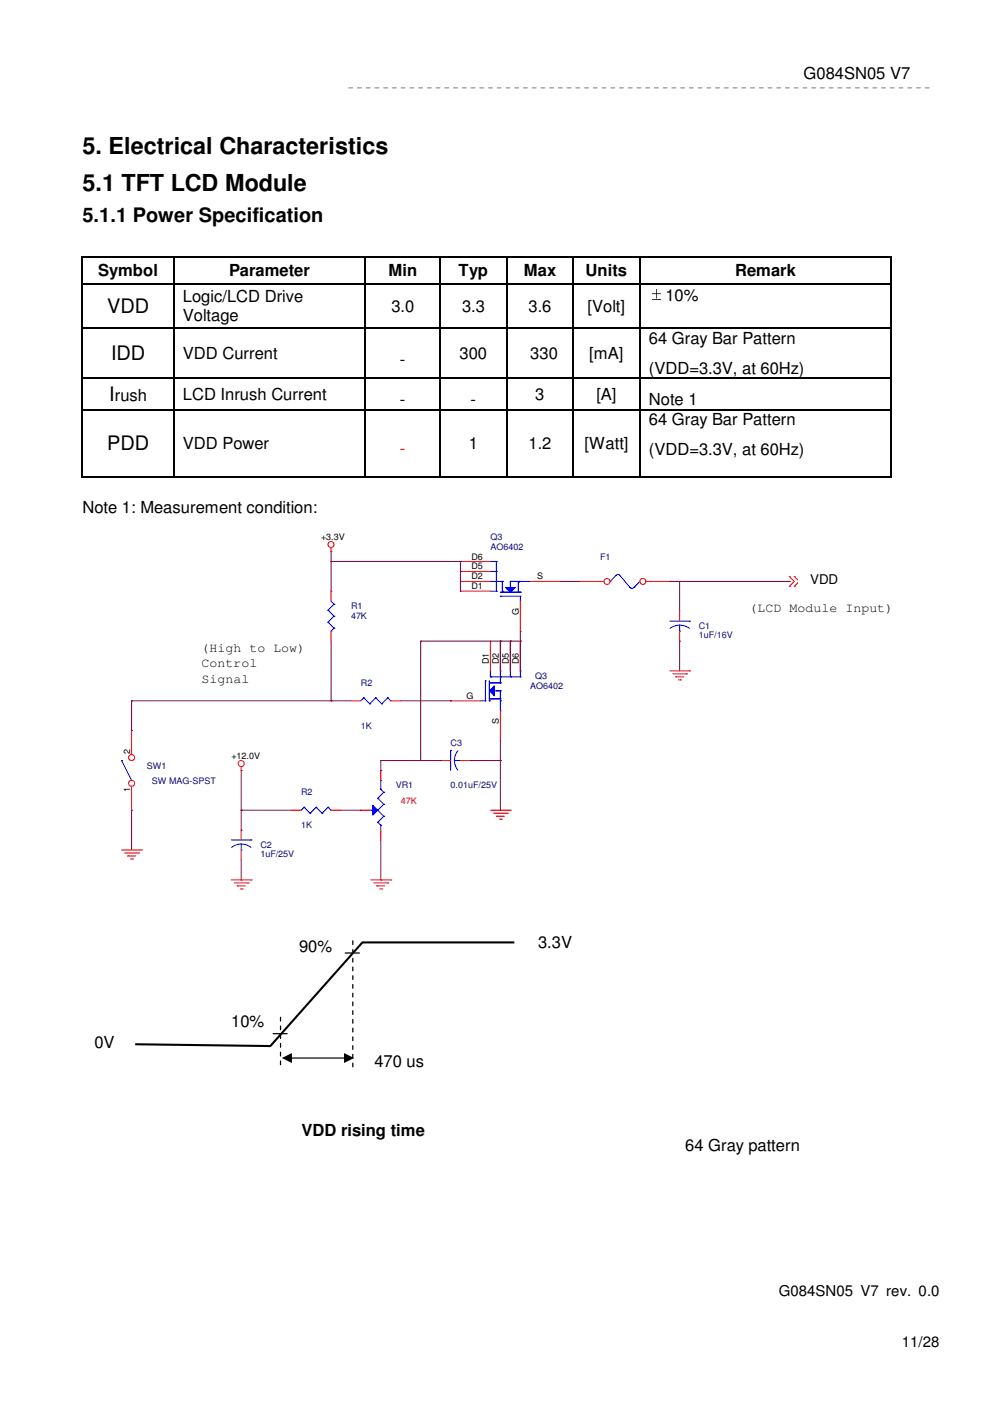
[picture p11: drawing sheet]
<svg xmlns="http://www.w3.org/2000/svg" width="210mm" height="297mm" viewBox="0 0 210 297" stroke-linecap="round" stroke-linejoin="round" font-family="sans-serif">
<path d="M74 18.6h123.4" fill="none" stroke="#969696" stroke-width=".26" stroke-dasharray=".8 1.1"/>
<g fill="#000">
<path d="M17.4 54.4h.2v.2h-.2zM36.7 54.4h.3v.2h-.3zM77.3 54.4h.3v.2h-.3zM93.2 54.4h.3v.2h-.3zM107.3 54.4h.3v.2h-.3zM121.4 54.4h.3v.2h-.3zM135.6 54.4h.2v.2h-.2zM188.8 54.4h.3v.2h-.3zM17.4 60h.2v.3h-.2zM17.4 69.5h.2v.2h-.2zM36.7 60h.3v.3h-.3zM36.7 69.5h.3v.2h-.3z"/>
<path d="M77.3 60h.3v.3h-.3zM77.3 69.5h.3v.2h-.3zM93.2 60h.3v.3h-.3zM93.2 69.5h.3v.2h-.3zM107.3 60h.3v.3h-.3zM107.3 69.5h.3v.2h-.3zM121.4 60h.3v.3h-.3zM121.4 69.5h.3v.2h-.3zM135.6 60h.2v.3h-.2zM135.6 69.5h.2v.2h-.2zM188.8 60h.3v.3h-.3zM188.8 69.5h.3v.2h-.3z"/>
<path d="M17.4 80.1h.2v.2h-.2zM17.4 86.7h.2v.3h-.2zM36.7 80.1h.3v.2h-.3zM36.7 86.7h.3v.3h-.3zM77.3 80.1h.3v.2h-.3zM77.3 86.7h.3v.3h-.3zM93.2 80.1h.3v.2h-.3zM93.2 86.7h.3v.3h-.3zM107.3 80.1h.3v.2h-.3zM107.3 86.7h.3v.3h-.3zM121.4 80.1h.3v.2h-.3zM121.4 86.7h.3v.3h-.3z"/>
<path d="M135.6 80.1h.2v.2h-.2zM135.6 86.7h.2v.3h-.2zM188.8 80.1h.3v.2h-.3zM188.8 86.7h.3v.3h-.3zM17.4 100.9h.2v.3h-.2zM36.7 100.9h.3v.3h-.3zM77.3 100.9h.3v.3h-.3zM93.2 100.9h.3v.3h-.3zM107.3 100.9h.3v.3h-.3zM121.4 100.9h.3v.3h-.3zM135.6 100.9h.2v.3h-.2zM188.8 100.9h.3v.3h-.3z"/>
</g>
<g fill="none" stroke="#000" stroke-width=".25">
<path d="M17.5 54.6v5.4M17.6 54.5h19.1M36.9 54.6v5.4M37 54.5h40.3M77.5 54.6v5.4M77.6 54.5h15.6M93.3 54.6v5.4M93.5 54.5h13.8M107.4 54.6v5.4M107.6 54.5h13.8M121.5 54.6v5.4M121.7 54.5h13.9"/>
<path d="M135.7 54.6v5.4M135.8 54.5h53M188.9 54.6v5.4M17.5 60.3v9.2M17.5 69.7v10.4M17.6 60.2h19.1M17.6 69.6h19.1M36.9 60.3v9.2M36.9 69.7v10.4M37 60.2h40.3M37 69.6h40.3M77.5 60.3v9.2"/>
<path d="M77.5 69.7v10.4M77.6 60.2h15.6M77.6 69.6h15.6M93.3 60.3v9.2M93.3 69.7v10.4M93.5 60.2h13.8M93.5 69.6h13.8M107.4 60.3v9.2M107.4 69.7v10.4M107.6 60.2h13.8M107.6 69.6h13.8M121.5 60.3v9.2"/>
<path d="M121.5 69.7v10.4M121.7 60.2h13.9M121.7 69.6h13.9M135.7 60.3v9.2M135.7 69.7v10.4M135.8 60.2h53M135.8 69.6h53M188.9 60.3v9.2M188.9 69.7v10.4M17.5 80.3v6.4M17.5 87v13.9M17.6 80.2h19.1"/>
<path d="M17.6 86.8h19.1M36.9 80.3v6.4M36.9 87v13.9M37 80.2h40.3M37 86.8h40.3M77.5 80.3v6.4M77.5 87v13.9M77.6 80.2h15.6M77.6 86.8h15.6M93.3 80.3v6.4M93.3 87v13.9M93.5 80.2h13.8"/>
<path d="M93.5 86.8h13.8M107.4 80.3v6.4M107.4 87v13.9M107.6 80.2h13.8M107.6 86.8h13.8M121.5 80.3v6.4M121.5 87v13.9M121.7 80.2h13.9M121.7 86.8h13.9M135.7 80.3v6.4M135.7 87v13.9M135.8 80.2h53"/>
<path d="M135.8 86.8h53M188.9 80.3v6.4M188.9 87v13.9M17.6 101h19.1M37 101h40.3M77.6 101h15.6M93.5 101h13.8M107.6 101h13.8M121.7 101h13.9M135.8 101h53"/>
</g>
<path d="M103.8 146.5l1-1.1v2.1z" fill="#00f"/>
<g fill="none" stroke="#00f" stroke-width=".21">
<path d="M101.9 148.6h1M102.9 148.6h.1M102.9 144.4h.1M102.9 144.4v4.2M103.8 146.5l1-1.1v2.1zM103.8 148.6h.1M103.8 144.8h.1M103.8 144.4v4.2M103.8 144.8h2.3M103.8 148.2h2.3M104 144.8h.1M104 143.5h.1"/>
<path d="M104 143.5h6.3M104 142.2v1.3M104.8 146.5h1.3M105.9 148.2h.1M106.1 144.8h.1M106.1 146.5h.1M106.1 148.6h.1M106.1 148.2h.1M106.1 150.7h.1M106.1 142.2h.1M106.1 143.5h.1M106.1 142.2v2.6"/>
<path d="M106.1 146.5v4.2M108.2 143.5h.1M108.2 142.2v1.3M110.3 143.5h.1M110.3 142.2h.1M110.3 142.2v1.3"/>
</g>
<path d="M104 135.9v6.3M106.1 135.9v6.3M108.2 135.9v6.3M110.3 135.9v6.3M95.5 148.6h6.4M106.1 150.7v6.3" fill="none" stroke="#f00" stroke-width=".21"/>
<path d="M107.1 124.5h2.2l-1.1 1.1z" fill="#00f"/>
<g fill="none" stroke="#00f" stroke-width=".21">
<path d="M104 119h.1M104 119h1.2M105.2 119h.1M105.2 119v6.3M104 123.3h.1M104 123.3h2.5M104 121.2h1.2M104 125.3h1.2M105.2 121.2h.1M105.2 125.3h.1M105.2 123.3h.1M106.1 126.4h.1"/>
<path d="M106.1 125.6h4.2M106.1 126.4h4.2M106.5 123.3h.1M106.5 125.3h.1M106.5 125.6h.1M106.5 123.3v2.3M107.1 124.5h2.2l-1.1 1.1zM108.2 123.3h.1M108.2 123.3h4.2M108.2 123.3v1.2M109.9 123.5h.1M109.9 123.3h.1"/>
<path d="M109.9 123.3v2.3M110.3 125.6h.1M110.3 123.3h.1M110.3 126.4h.1M110.3 126.4v1.1M112.4 123.3h.1M129.3 123.3h.1M130.6 122l-1.3 1.3M130.6 122l.4-.2 .4 .2M131.4 122l2.2 2.5M133.5 124.5l.5 .3 .5-.3M133.6 124.5h.1"/>
<path d="M134.4 124.5h.1M135.7 123.3l-1.3 1.2M142 131.7h4.2M144.1 133.8h.1M144.1 132.5l.9 .2 1.2 .5M144.1 132.5l-.9 .2-1.1 .5M144.1 132.5v1.3M146.2 131.7h.1M95.5 159.1h.1M95.5 159.1v4.3M97.1 159.2l-.6 1.2-.1 .8M49 178.1h4.3"/>
<path d="M51.1 178.9l.9 .2 1.2 .6M51.1 178.9l-1.2 .3-.8 .5M51.1 178.9v1.3M53.3 178.1h.1M96.4 161.2l.2 1.3 .5 .8M96.4 161.2h1.2M97.6 161.2h.1M51.1 180.2h.1"/>
</g>
<path d="M97.6 119h6.4M97.6 123.3h6.4M97.6 125.3h6.4M97.6 121.2h6.4M110.3 127.5v6.3M112.4 123.3h6.4M144.1 129.6v2.1M144.1 133.8v2.1M51.1 176v2.1M93.4 161.2h2.1M97.6 161.2h2.1M51.1 180.2v2.1" fill="none" stroke="#f00" stroke-width=".21"/>
<circle cx="136.3" cy="123.3" r=".63" fill="#fff"/>
<g fill="none" stroke="#f00" stroke-width=".21">
<path d="M136.9 123.3h5.1"/>
<circle cx="136.3" cy="123.3" r=".63"/>
</g>
<circle cx="128.7" cy="123.3" r=".63" fill="#fff"/>
<g fill="none" stroke="#f00" stroke-width=".21">
<path d="M123 123.3h5.1"/>
<circle cx="128.7" cy="123.3" r=".63"/>
</g>
<path d="M79 170.7l1.1 1.1-1.1 1z" fill="#00f"/>
<g fill="none" stroke="#00f" stroke-width=".21">
<path d="M25.8 161.2h.1M25.8 161.2l2.1 4.2M78.6 171.8h.1M78.6 171.8h.4M79 170.7l1.1 1.1-1.1 1zM80.1 174.3h.1M80.1 171.8h.1M80.1 169.2h.1M80.1 174.3l.6 .7M80.1 171.8l1.3 1.3M80.1 169.2l1.3 1.3M80.7 175h.1"/>
<path d="M80.7 167.3h.1M80.7 165.4h.1M80.7 165.4v1.9M80.7 175v1M80.7 167.3l.7 .7M81.4 173.1h.1M81.4 170.5h.1M81.4 168h.1M81.4 173.1l-1.3 1.2M81.4 170.5l-1.3 1.3M81.4 168l-1.3 1.2"/>
</g>
<g fill="none" stroke="#f00" stroke-width=".21">
<path d="M167.3 122.2h.1M167.3 124.3h.1M167.3 122.2l1.1 1.1-1.1 1M168.4 122.2h.1M168.4 124.3h.1M168.4 122.2l1.1 1.1-1.1 1M142 142.2h4.2M142.7 142.9h2.9M143.3 143.5h.1M143.3 143.5h1.6M143.9 144.1h.4M144.3 144.1h.1"/>
<path d="M145.6 142.9h.1M146.2 142.2h.1M51.1 163.4h.1M51.1 162.5v.9M76.5 171.8h2.1M80.7 163.4v2M80.7 176v2.1M104 171.8h4.2M104.6 172.4h3M105.2 173.1h.1M105.2 173.1h1.7M105.9 173.7h.4"/>
<path d="M106.3 173.7h.1M107.6 172.4h.1M108.2 171.8h.1M49 186.6h4.3M49.7 187.2h2.9M50.3 187.8h.1M50.3 187.8h1.7M50.9 188.5h.4M51.3 188.5h.1M52.6 187.2h.1M53.3 186.6h.1M78.6 186.6h4.2"/>
<path d="M79.2 187.2h3M79.9 187.8h.1M79.9 187.8h1.7M80.5 188.5h.4M80.9 188.5h.1M82.2 187.2h.1M82.8 186.6h.1"/>
<circle cx="51.1" cy="161.9" r=".63"/>
</g>
<g fill="none" stroke="#800040" stroke-width=".21">
<path d="M70.2 119h.1M70.2 116.9v8.4M70.2 119h27.4M97.6 119h.1M97.6 119v6.3M70.2 125.3h.1M70.2 135.9v12.7M89.2 135.9h.1M89.2 135.9h21.1M89.2 135.9v25.3M97.6 121.2h.1M97.6 125.3h.1"/>
<path d="M106.1 135.9h.1M106.1 135.9v6.3M108.2 135.9h.1M108.2 135.9v6.3M110.3 135.9h.1M110.3 133.8h.1M110.3 133.8v8.4M118.8 123.3h.1M118.8 123.3h4.2M142 123.3h.1M142 123.3h25.3M144.1 135.9h.1"/>
<path d="M144.1 123.3h.1M144.1 123.3v6.3M144.1 135.9v6.3M167.3 123.3h.1M70.2 148.6h.1M70.2 148.6h4.2M85 148.6h10.5M95.5 148.6h.1M106.1 157v14.8M51.1 171.8h.1M51.1 176h.1M51.1 163.4v12.6"/>
<path d="M80.7 161.2h.1M80.7 163.4h.1M80.7 161.2h12.7M80.7 161.2v2.2M80.7 178.1v8.5M89.2 161.2h.1M93.4 161.2h.1M99.7 161.2h6.4M106.1 161.2h.1M106.1 171.8h.1M51.1 186.6h.1M51.1 182.3v4.3"/>
<path d="M80.7 186.6h.1"/>
</g>
<circle cx="27.9" cy="166.1" r=".64" fill="#fff"/>
<g fill="none" stroke="#f00" stroke-width=".21">
<path d="M27.9 166.7v5.1"/>
<circle cx="27.9" cy="166.1" r=".64"/>
</g>
<circle cx="27.9" cy="160.6" r=".63" fill="#fff"/>
<g fill="none" stroke="#f00" stroke-width=".21">
<path d="M70.2 116.9h.1M70.2 116.1v.8M70.2 125.3v2.2M70.2 133.8v2.1M27.9 154.9v5.1M74.4 148.6h2.1M82.8 148.6h2.2M61.7 171.8h2.1M70.2 171.8h2.1M25.8 180.2h4.2M26.4 180.8h3M27.1 181.5h.1"/>
<path d="M27.1 181.5h1.6M27.7 182.1h.4M28.1 182.1h.1M29.4 180.8h.1M30 180.2h.1"/>
<circle cx="70.2" cy="115.4" r=".64"/>
<circle cx="27.9" cy="160.6" r=".63"/>
</g>
<path d="M27.9 154.9h.1M27.9 148.6h.1M27.9 148.6v6.3M27.9 148.6h42.3M27.9 171.8h.1M27.9 171.8v8.4M51.1 171.8h.1M51.1 171.8h10.6M72.3 171.8h4.2M76.5 171.8h.1" fill="none" stroke="#800040" stroke-width=".21"/>
<g fill="none" stroke="#00f" stroke-width=".21">
<path d="M69.6 129.4h.1M69.6 131.9h.1M69.6 129.4l1.2 1.2M69.6 131.9l1.2 1.3M70.2 133.8h.1M70.2 127.5l.6 .6M70.8 128.1h.1M70.8 130.6h.1M70.8 133.2h.1M70.8 128.1l-1.2 1.3M70.8 130.6l-1.2 1.3M70.8 133.2l-.6 .6"/>
<path d="M77.1 148h.1M77.1 148l-.6 .6M77.1 148l1.3 1.2M78.4 149.2h.1M79.7 148h.1M79.7 148l-1.3 1.2M79.7 148l1.2 1.2M80.9 149.2h.1M82.2 148h.1M82.2 148l-1.3 1.2M82.2 148l.6 .6M82.8 148.6h.1"/>
<path d="M64.5 171.2h.1M64.5 171.2l-.7 .6M64.5 171.2l1.2 1.2M65.7 172.4h.1M67 171.2h.1M67 171.2l-1.3 1.2M67 171.2l1.3 1.2M68.3 172.4h.1M69.6 171.2h.1M69.6 171.2l-1.3 1.2M69.6 171.2l.6 .6M70.2 171.8h.1"/>
</g>
<path d="M109.1 199.8h-32.3l-19.5 22-28.6-.4" fill="none" stroke="#000" stroke-width=".44"/>
<path d="M74.8 199.5v27.5M59.5 215.7v11" fill="none" stroke="#000" stroke-width=".26" stroke-dasharray=".8 1.1"/>
<path d="M57.9 219.2h3M73.2 202.1h3" fill="none" stroke="#000" stroke-width=".26"/>
<path d="M61.4 224.2h11.9l.1 .1-.1 .2h-11.8zM59.8 224.3l2.1-1v2.1zM72.9 223.3l2.2 1-2.2 1.1z" fill="#000"/>
<path d="M169.2 116.8h15.8v8.6h-15.8z" fill-rule="evenodd" fill="#fff"/>
<g font-size="5">
<text x="17.5" y="32.6">5. Electrical Characteristics</text>
<text x="17.5" y="40.6">5.1 TFT LCD Module</text>
</g>
<g font-size="4.2">
<text x="17.5" y="47.1">5.1.1 Power Specification</text>
<text x="22.7" y="66.4">VDD</text>
<text x="23.5" y="76.4">IDD</text>
<text x="23.2" y="85">I</text>
<text x="22.7" y="95.4">PDD</text>
</g>
<g font-size="3.5">
<text x="170.4" y="16.8">G084SN05 V7</text>
<text x="20.8" y="58.6">Symbol</text>
<text x="48.6" y="58.6">Parameter</text>
<text x="82.3" y="58.6">Min</text>
<text x="97.2" y="58.6">Typ</text>
<text x="111" y="58.6">Max</text>
<text x="124.2" y="58.6">Units</text>
<text x="155.9" y="58.6">Remark</text>
<text x="38.8" y="64.1">Logic/LCD Drive</text>
<text x="137.6" y="63.8">±10%</text>
<text x="38.8" y="68.1">Voltage</text>
<text x="83" y="66.1">3.0</text>
<text x="98" y="66.1">3.3</text>
<text x="112.1" y="66.1">3.6</text>
<text x="124.6" y="66.1">[Volt]</text>
<text x="38.8" y="76.2">VDD Current</text>
<text x="84.8" y="77.3">-</text>
<text x="97.5" y="76.2">300</text>
<text x="112.4" y="76.2">330</text>
<text x="124.9" y="76.2">[mA]</text>
<text x="137.6" y="73">64 Gray Bar Pattern</text>
<text x="137.6" y="79.3">(VDD=3.3V, at 60Hz)</text>
<text x="24.3" y="85">rush</text>
<text x="38.8" y="84.8">LCD Inrush Current</text>
<text x="84.8" y="85.9">-</text>
<text x="99.8" y="85.9">-</text>
<text x="113.5" y="84.8">3</text>
<text x="126.4" y="84.8">[A]</text>
<text x="137.6" y="85.9">Note 1</text>
<text x="38.8" y="95.2">VDD Power</text>
<text x="99.4" y="95.2">1</text>
<text x="112.1" y="95.2">1.2</text>
<text x="123.9" y="95.2">[Watt]</text>
<text x="137.6" y="90.2">64 Gray Bar Pattern</text>
<text x="137.6" y="96.6">(VDD=3.3V, at 60Hz)</text>
<text x="17.5" y="108.7">Note 1: Measurement condition:</text>
<text x="63.4" y="201.9">90%</text>
<text x="114.1" y="201">3.3V</text>
<text x="49" y="217.8">10%</text>
<text x="20" y="222.2">0V</text>
<text x="79.4" y="226.1">470 us</text>
<text x="63.9" y="240.7">VDD rising time</text>
<text x="145.3" y="244">64 Gray pattern</text>
</g>
<text font-size="3.5" fill="#f00" x="84.8" y="96.4">-</text>
<g font-size="3.2">
<text x="165.1" y="274.8">G084SN05 V7 rev. 0.0</text>
<text x="191.2" y="285.6">11/28</text>
</g>
<text font-size="2.8" x="171.7" y="123.8">VDD</text>
<g font-size="2.7">
<text x="158.9" y="129.7">(LCD Module Input)</text>
<text x="42.7" y="138.1">(High to Low)</text>
<text x="42.7" y="141.5">Control</text>
<text x="42.7" y="144.9">Signal</text>
</g>
<g font-size="1.9">
<text x="68.1" y="114.4">+3.3V</text>
<text x="100" y="118.7">D6</text>
<text x="100" y="122.9">D2</text>
<text x="100" y="125">D1</text>
<text x="100" y="120.7">D5</text>
<text x="113.9" y="122.9">S</text>
<text x="110" y="130.5" transform="rotate(-90 110 130.5)">G</text>
<text x="103.7" y="140.8" transform="rotate(-90 103.7 140.8)">D1</text>
<text x="105.8" y="140.8" transform="rotate(-90 105.8 140.8)">D2</text>
<text x="107.9" y="140.8" transform="rotate(-90 107.9 140.8)">D5</text>
<text x="110" y="140.8" transform="rotate(-90 110 140.8)">D6</text>
<text x="98.9" y="148.2">G</text>
<text x="105.8" y="153.5" transform="rotate(-90 105.8 153.5)">S</text>
<text x="27.6" y="159.8" transform="rotate(-90 27.6 159.8)">2</text>
<text x="49.1" y="160.8">+12.0V</text>
<text x="27.6" y="168" transform="rotate(-90 27.6 168)">1</text>
</g>
<g font-size="1.9" fill="#000080">
<text x="104" y="114.4">Q3</text>
<text x="104" y="116.5">AO6402</text>
<text x="127.3" y="118.7">F1</text>
<text x="74.4" y="129.2">R1</text>
<text x="74.4" y="131.3">47K</text>
<text x="148.2" y="133.4">C1</text>
<text x="148.2" y="135.3">1uF/16V</text>
<text x="113.5" y="144">Q3</text>
<text x="76.5" y="145.5">R2</text>
<text x="112.4" y="146.1">AO6402</text>
<text x="76.5" y="154.5">1K</text>
<text x="95.5" y="158.1">C3</text>
<text x="31.1" y="162.9">SW1</text>
<text x="32.2" y="166.3">SW MAG-SPST</text>
<text x="83.9" y="167.2">VR1</text>
<text x="95.5" y="167.2">0.01uF/25V</text>
<text x="63.8" y="168.7">R2</text>
<text x="55.2" y="179.8">C2</text>
<text x="63.8" y="175.6">1K</text>
<text x="55.2" y="181.7">1uF/25V</text>
</g>
<g font-size="1.9" fill="#f00">
<text x="169.9" y="123.9">VCC</text>
<text x="85" y="170.6">47K</text>
</g>
</svg>
